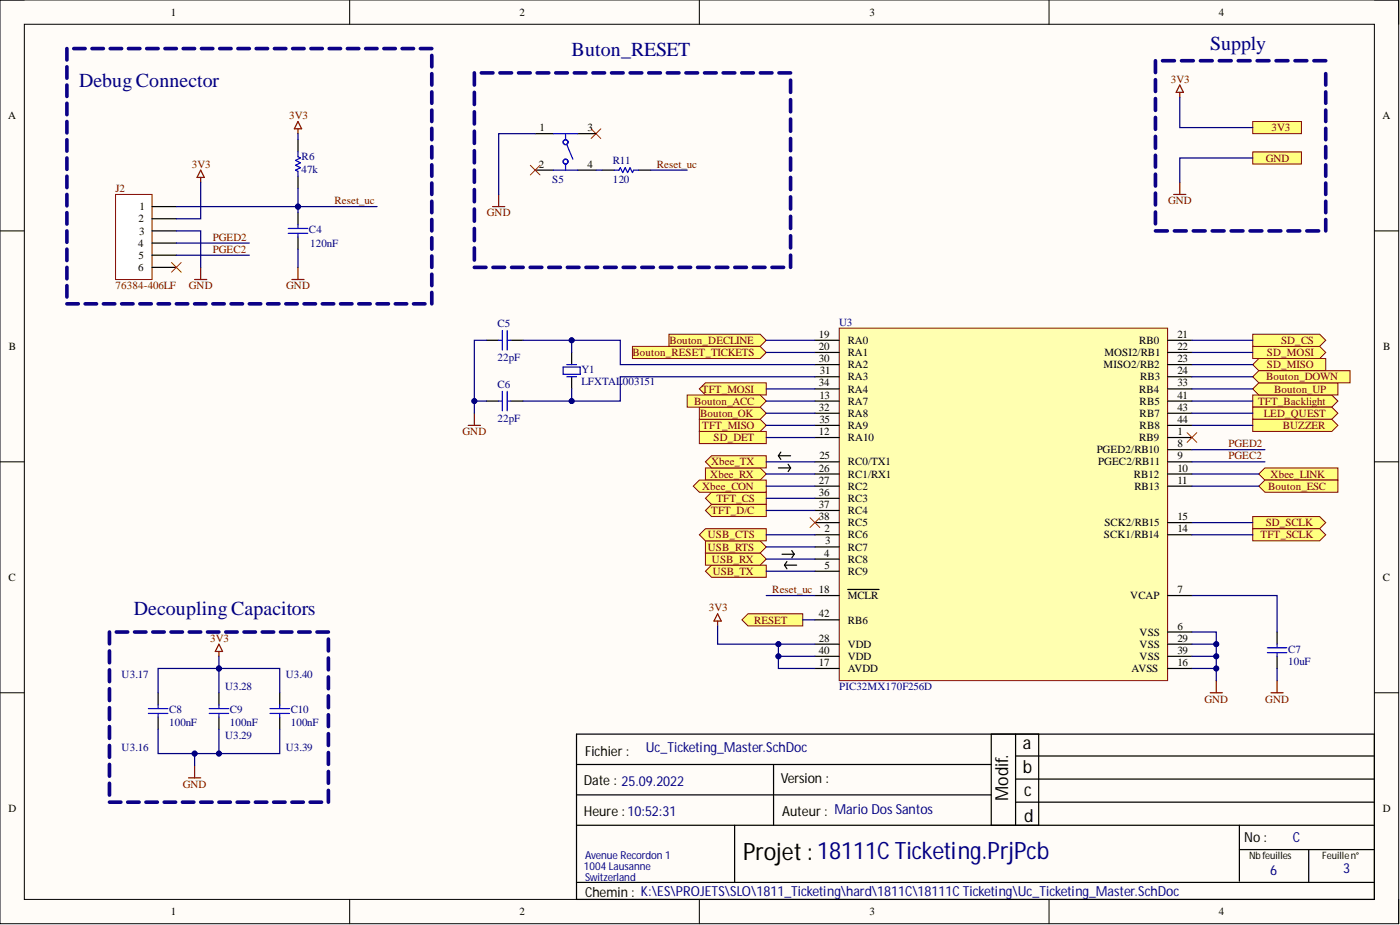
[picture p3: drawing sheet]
<svg xmlns="http://www.w3.org/2000/svg" width="292mm" height="193mm" viewBox="0 0 292 193" stroke-linecap="round" stroke-linejoin="round" font-family="sans-serif">
<path d="M0 0h291.8v192.7h-291.8z" fill-rule="evenodd" fill="#fffcf8"/>
<path d="M0 0h291.8v192.7h-291.8z" fill="none" stroke="#000" stroke-width=".21"/>
<path d="M5.1 5.1h281.7v182.5h-281.7z" fill-rule="evenodd" fill="#fffcf8"/>
<g fill="none" stroke="#000" stroke-width=".21">
<path d="M0 0h5.1M73 0v5.1M145.9 0v5.1M218.9 0v5.1M286.8 0h5v5.1M5.1 5.1h281.7v182.5h-281.7zM0 48.2h5.1M286.8 48.2h5M0 96.3h5.1M286.8 96.3h5M0 144.5h5.1M286.8 144.5h5"/>
<path d="M73 187.6v5.1M145.9 187.6v5.1M218.9 187.6v5.1M291.8 187.6v5.1"/>
</g>
<g fill="none" stroke="#000" stroke-width=".25">
<path d="M120.3 153.1h166.5v34.5h-166.5zM120.3 159.5h86.5M161.4 159.5v12.7M206.8 153.1v19.1M211.9 153.1v19.1M211.9 157.7h74.9M216.7 153.1v19.1M120.3 172.2h166.5M120.3 165.8h86.5M153.3 172.2v11.9M211.9 162.5h74.9M211.9 167.3h74.9"/>
<path d="M258.6 172.2v11.6M258.6 177.2h28.2M273.1 177.2v6.9M120.3 184.1h166.5"/>
</g>
<path d="M261.4 25.3h10.1v2.6h-10.1z" fill-rule="evenodd" fill="#ffff80"/>
<path d="M261.4 25.3h10.1v2.6h-10.1z" fill="none" stroke="#800000" stroke-width=".21"/>
<path d="M261.4 31.7h10.1v2.5h-10.1z" fill-rule="evenodd" fill="#ffff80"/>
<path d="M261.4 31.7h10.1v2.5h-10.1z" fill="none" stroke="#800000" stroke-width=".21"/>
<g fill="none" stroke="#0c0087" stroke-width=".76">
<path d="M241.1 12.7v2.4M241.1 16.6v2.5M242.6 12.7h2.4M246.5 12.7h2.5M250.5 12.7h2.4M254.4 12.7h2.5M258.4 12.7h2.4M262.3 12.7h2.5M266.2 12.7h2.5M270.2 12.7h2.5M274.1 12.7h2.5M276.6 15.4v2.3"/>
<path d="M276.6 19.2v2.3M241.1 20.6v2.4M241.1 24.5v2.5M241.1 28.5v2.4M241.1 32.4v2.5M241.1 36.3v2.5M276.6 23v2.3M276.6 26.8v2.4M276.6 30.6v2.4M276.6 34.4v2.4M276.6 38.2v2.4M241.1 40.3v2.4"/>
<path d="M241.1 44.2v2.5M241.1 48.2h2.5M245 48.2h2.5M249 48.2h2.4M252.9 48.2h2.5M256.9 48.2h2.4M260.8 48.2h2.5M264.8 48.2h2.4M268.7 48.2h2.5M272.7 48.2h2.4M276.6 42v2.4M276.6 45.8v2.4"/>
<path d="M22.8 131.8v2.5M22.8 135.8v2.5M22.8 139.7v2.5M24.3 131.8h2.3M28.1 131.8h2.4M31.9 131.8h2.4M35.7 131.8h2.4M39.5 131.8h2.4M43.3 131.8h2.4M47.1 131.8h2.4M50.9 131.8h2.4M54.7 131.8h2.4"/>
<path d="M58.5 131.8h2.4M62.3 131.8h2.4M66.1 131.8h2.4M68.5 133.3v2.5M68.5 137.3v2.4M22.8 143.7v2.4M22.8 147.6v2.5M22.8 151.6v2.4M22.8 155.5v2.5M22.8 159.5v2.4M68.5 141.2v2.5M68.5 145.2v2.4"/>
<path d="M68.5 149.1v2.5M68.5 153.1v2.4M68.5 157v2.5M22.8 163.4v2.5M22.8 167.3h2.4M26.6 167.3h2.4M30.5 167.3h2.3M34.3 167.3h2.3M38.1 167.3h2.3M41.9 167.3h2.4M45.7 167.3h2.4M49.5 167.3h2.4"/>
<path d="M53.3 167.3h2.4M57.1 167.3h2.4M60.9 167.3h2.4M64.7 167.3h2.4M68.5 160.9v2.5M68.5 164.9v2.4"/>
</g>
<path d="M175.1 68.5h68.5v73.5h-68.5z" fill-rule="evenodd" fill="#ffffb0"/>
<path d="M175.1 68.5h68.5v73.5h-68.5z" fill="none" stroke="#800000" stroke-width=".21"/>
<g fill="none" stroke="#000" stroke-width=".25">
<path d="M170 71h5.1M170 73.5h5.1M170 76.1h5.1M170 78.6h5.1M243.6 71h5.1M243.6 73.5h5.1M243.6 76.1h5.1M243.6 78.6h5.1M170 91.3h5.1M170 96.3h5.1M170 98.9h5.1M170 83.7h5.1"/>
<path d="M170 86.2h5.1M170 81.1h5.1M170 88.7h5.1M243.6 91.3h5.1M243.6 93.8h5.1M243.6 96.3h5.1M243.6 98.9h5.1M243.6 83.7h5.1M243.6 86.2h5.1M243.6 81.1h5.1M243.6 88.7h5.1M170 111.6h5.1"/>
<path d="M170 114.1h5.1M170 116.6h5.1M170 119.2h5.1M170 101.4h5.1M170 109h5.1M170 104h5.1M170 106.5h5.1M243.6 111.6h5.1M243.6 101.4h5.1M243.6 109h5.1M170 124.2h5.1M170 139.5h5.1"/>
<path d="M170 134.4h5.1M170 136.9h5.1M170 129.3h5.1M176.9 123h6.5M243.6 131.8h5.1M243.6 124.2h5.1M243.6 139.5h5.1M243.6 134.4h5.1M243.6 136.9h5.1"/>
</g>
<path d="M261.4 107.8h13.9l1.3 1.2-1.3 1.3h-13.9z" fill-rule="evenodd" fill="#ffff80"/>
<path d="M261.4 107.8h13.9l1.3 1.2-1.3 1.3h-13.9z" fill="none" stroke="#800000" stroke-width=".21"/>
<path d="M261.4 110.3h13.9l1.3 1.3-1.3 1.2h-13.9z" fill-rule="evenodd" fill="#ffff80"/>
<path d="M261.4 110.3h13.9l1.3 1.3-1.3 1.2h-13.9z" fill="none" stroke="#800000" stroke-width=".21"/>
<path d="M261.4 72.3h13.9l1.3 1.2-1.3 1.3h-13.9z" fill-rule="evenodd" fill="#ffff80"/>
<path d="M261.4 72.3h13.9l1.3 1.2-1.3 1.3h-13.9z" fill="none" stroke="#800000" stroke-width=".21"/>
<path d="M261.4 76.1l1.2-1.3h14v2.5h-14z" fill-rule="evenodd" fill="#ffff80"/>
<path d="M261.4 76.1l1.2-1.3h14v2.5h-14z" fill="none" stroke="#800000" stroke-width=".21"/>
<path d="M147.2 97.6h11.4l1.3 1.3-1.3 1.3h-11.4z" fill-rule="evenodd" fill="#ffff80"/>
<path d="M147.2 97.6h11.4l1.3 1.3-1.3 1.3h-11.4z" fill="none" stroke="#800000" stroke-width=".21"/>
<path d="M147.2 96.3l1.3-1.2h11.4v2.5h-11.4z" fill-rule="evenodd" fill="#ffff80"/>
<path d="M147.2 96.3l1.3-1.2h11.4v2.5h-11.4z" fill="none" stroke="#800000" stroke-width=".21"/>
<path d="M145.9 81.1l1.3-1.2h12.7v2.5h-12.7z" fill-rule="evenodd" fill="#ffff80"/>
<path d="M145.9 81.1l1.3-1.2h12.7v2.5h-12.7z" fill="none" stroke="#800000" stroke-width=".21"/>
<path d="M145.9 87.5h12.7l1.3 1.2-1.3 1.3h-12.7z" fill-rule="evenodd" fill="#ffff80"/>
<path d="M145.9 87.5h12.7l1.3 1.2-1.3 1.3h-12.7z" fill="none" stroke="#800000" stroke-width=".21"/>
<path d="M147.2 104l1.3-1.3h11.4v2.5h-11.4z" fill-rule="evenodd" fill="#ffff80"/>
<path d="M147.2 104l1.3-1.3h11.4v2.5h-11.4z" fill="none" stroke="#800000" stroke-width=".21"/>
<path d="M147.2 106.5l1.3-1.3h11.4v2.6h-11.4z" fill-rule="evenodd" fill="#ffff80"/>
<path d="M147.2 106.5l1.3-1.3h11.4v2.6h-11.4z" fill="none" stroke="#800000" stroke-width=".21"/>
<path d="M261.4 82.4h16.5l1.2 1.3-1.2 1.2h-16.5z" fill-rule="evenodd" fill="#ffff80"/>
<path d="M261.4 82.4h16.5l1.2 1.3-1.2 1.2h-16.5z" fill="none" stroke="#800000" stroke-width=".21"/>
<path d="M261.4 69.7h13.9l1.3 1.3-1.3 1.3h-13.9z" fill-rule="evenodd" fill="#ffff80"/>
<path d="M261.4 69.7h13.9l1.3 1.3-1.3 1.3h-13.9z" fill="none" stroke="#800000" stroke-width=".21"/>
<path d="M144.6 101.4l1.3-1.2h14v2.5h-14z" fill-rule="evenodd" fill="#ffff80"/>
<path d="M144.6 101.4l1.3-1.2h14v2.5h-14z" fill="none" stroke="#800000" stroke-width=".21"/>
<path d="M262.6 98.9l1.3-1.3h15.2v2.6h-15.2z" fill-rule="evenodd" fill="#ffff80"/>
<path d="M262.6 98.9l1.3-1.3h15.2v2.6h-15.2z" fill="none" stroke="#800000" stroke-width=".21"/>
<path d="M261.4 81.1l1.2-1.2h16.5v2.5h-16.5z" fill-rule="evenodd" fill="#ffff80"/>
<path d="M261.4 81.1l1.2-1.2h16.5v2.5h-16.5z" fill="none" stroke="#800000" stroke-width=".21"/>
<path d="M145.9 84.9h12.7l1.3 1.3-1.3 1.3h-12.7z" fill-rule="evenodd" fill="#ffff80"/>
<path d="M145.9 84.9h12.7l1.3 1.3-1.3 1.3h-12.7z" fill="none" stroke="#800000" stroke-width=".21"/>
<path d="M262.6 101.4l1.3-1.2h15.2v2.5h-15.2z" fill-rule="evenodd" fill="#ffff80"/>
<path d="M262.6 101.4l1.3-1.2h15.2v2.5h-15.2z" fill="none" stroke="#800000" stroke-width=".21"/>
<path d="M261.4 78.6l1.2-1.3h19.1v2.6h-19.1z" fill-rule="evenodd" fill="#ffff80"/>
<path d="M261.4 78.6l1.2-1.3h19.1v2.6h-19.1z" fill="none" stroke="#800000" stroke-width=".21"/>
<path d="M261.4 84.9h16.5l1.2 1.3-1.2 1.3h-16.5z" fill-rule="evenodd" fill="#ffff80"/>
<path d="M261.4 84.9h16.5l1.2 1.3-1.2 1.3h-16.5z" fill="none" stroke="#800000" stroke-width=".21"/>
<path d="M261.4 87.5h16.5l1.2 1.2-1.2 1.3h-16.5z" fill-rule="evenodd" fill="#ffff80"/>
<path d="M261.4 87.5h16.5l1.2 1.2-1.2 1.3h-16.5z" fill="none" stroke="#800000" stroke-width=".21"/>
<path d="M139.6 69.7h19l1.3 1.3-1.3 1.3h-19z" fill-rule="evenodd" fill="#ffff80"/>
<path d="M139.6 69.7h19l1.3 1.3-1.3 1.3h-19z" fill="none" stroke="#800000" stroke-width=".21"/>
<path d="M132 72.3h26.6l1.3 1.2-1.3 1.3h-26.6z" fill-rule="evenodd" fill="#ffff80"/>
<path d="M132 72.3h26.6l1.3 1.2-1.3 1.3h-26.6z" fill="none" stroke="#800000" stroke-width=".21"/>
<path d="M143.4 82.4h15.2l1.3 1.3-1.3 1.2h-15.2z" fill-rule="evenodd" fill="#ffff80"/>
<path d="M143.4 82.4h15.2l1.3 1.3-1.3 1.2h-15.2z" fill="none" stroke="#800000" stroke-width=".21"/>
<path d="M145.9 90h14v2.5h-14z" fill-rule="evenodd" fill="#ffff80"/>
<path d="M145.9 90h14v2.5h-14z" fill="none" stroke="#800000" stroke-width=".21"/>
<g fill="none" stroke="#800000" stroke-width=".25">
<path d="M246.2 19.3v1M246.2 17.7l.7 1.6h-1.5zM246.2 38v2.6M244.9 40.6h2.5M45.7 134.4l.7 1.5h-1.5zM45.7 135.9v1M149.7 128l.8 1.6h-1.5zM149.7 129.6v1M40.6 159.7v2.6M252.5 144.5h2.5M253.8 142v2.5M265.2 144.5h2.5"/>
<path d="M266.5 142v2.5M39.3 162.3h2.6"/>
</g>
<path d="M147.2 119.2l1.3-1.3h11.4v2.5h-11.4z" fill-rule="evenodd" fill="#ffff80"/>
<path d="M147.2 119.2l1.3-1.3h11.4v2.5h-11.4z" fill="none" stroke="#800000" stroke-width=".21"/>
<path d="M147.2 115.4h11.4l1.3 1.2-1.3 1.3h-11.4z" fill-rule="evenodd" fill="#ffff80"/>
<path d="M147.2 115.4h11.4l1.3 1.2-1.3 1.3h-11.4z" fill="none" stroke="#800000" stroke-width=".21"/>
<path d="M147.2 112.8h11.4l1.3 1.3-1.3 1.3h-11.4z" fill-rule="evenodd" fill="#ffff80"/>
<path d="M147.2 112.8h11.4l1.3 1.3-1.3 1.3h-11.4z" fill="none" stroke="#800000" stroke-width=".21"/>
<path d="M145.9 111.6l1.3-1.3h12.7v2.5h-12.7z" fill-rule="evenodd" fill="#ffff80"/>
<path d="M145.9 111.6l1.3-1.3h12.7v2.5h-12.7z" fill="none" stroke="#800000" stroke-width=".21"/>
<g fill="none" stroke="#000" stroke-width=".25">
<path d="M62.2 29.2v2.5M62.2 36.8v2.5M111.7 27.9h3.8M111.7 35.5h3.8M120.5 27.9h3.8M120.5 35.5h3.8M125.6 35.5h2.6M133.2 35.5h2.6M62.2 44.4v2.5M62.2 49.4v2.6M101.5 71h2.5M106.6 71h2.5"/>
<path d="M119.3 73.5v2.6M119.3 78.6v2.5M101.5 83.7h2.5M106.6 83.7h2.5M162.4 97.6h2.5M162.4 95.1h2.5M162.4 95.1l.5 .7M162.9 94.3l-.5 .8M164.4 96.9l.5 .7M164.9 97.6l-.5 .8M163.2 115.6h2.5M163.7 117.9h2.5"/>
<path d="M163.7 117.9l.5 .8M164.2 117.1l-.5 .8M165.2 114.9l.5 .7M165.7 115.6l-.5 .8M266.5 131.8v2.6M266.5 136.9v2.6M33 144.5v2.6M33 149.6v2.5M45.7 144.5v2.6M45.7 149.6v2.5M58.4 144.5v2.6M58.4 149.6v2.5"/>
</g>
<g fill="none" stroke="#00f" stroke-width=".25">
<path d="M62.2 31.7v1l.5 .3-1 .5 1 .5-1 .5 1 .5-1 .5 .5 .2v1.1M115.5 35.5h5M115.5 27.9h5M118 27.9v1.3M118 34.2v1.3M118.3 30.2l1.2 3M128.2 35.5h1l.2-.5 .5 1 .5-1 .5 1 .6-1 .5 1 .2-.5h1M60.1 47.7h4.1M60.1 48.7h4.1M62.2 46.9v.8M62.2 48.7v.7M104 71h.8"/>
<path d="M104.8 69v4M105.8 69v4M105.8 71h.8M117.5 76.6h3.5v1.5h-3.5zM118.3 76.1h2M118.3 78.6h2M104 83.7h.8M104.8 81.6v4.1M105.8 81.6v4.1M105.8 83.7h.8M264.4 135.1h4.1M264.4 136.2h4.1"/>
<path d="M266.5 134.4v.7M266.5 136.2v.7M31 147.8h4M31 148.8h4M33 147.1v.7M33 148.8v.8M43.6 147.8h4.1M43.6 148.8h4.1M45.7 147.1v.7M45.7 148.8v.8M56.3 147.8h4.1M56.3 148.8h4.1"/>
<path d="M58.4 147.1v.7M58.4 148.8v.8"/>
<circle cx="118" cy="29.7" r=".51"/>
<circle cx="118" cy="33.7" r=".51"/>
</g>
<g fill="none" stroke="#0c0087" stroke-width=".76">
<path d="M14 10.1v2.4M14 13.9v2.4M14 17.7v2.4M15.4 10.1h2.4M19.2 10.1h2.4M23 10.1h2.4M26.8 10.1h2.4M30.6 10.1h2.4M34.4 10.1h2.4M38.2 10.1h2.4M42 10.1h2.4M45.8 10.1h2.4"/>
<path d="M49.6 10.1h2.4M53.4 10.1h2.4M57.3 10.1h2.3M61.1 10.1h2.3M64.9 10.1h2.3M68.7 10.1h2.4M72.5 10.1h2.4M76.3 10.1h2.4M80.1 10.1h2.4M83.9 10.1h2.4M87.7 10.1h2.4M90.1 11.6v2.3"/>
<path d="M90.1 15.4v2.3M90.1 19.2v2.3M99 15.2v2.5M99 19.3v2.5M100.4 15.2h2.5M104.3 15.2h2.4M108.2 15.2h2.4M112.1 15.2h2.4M115.9 15.2h2.5M119.8 15.2h2.5M123.7 15.2h2.4M127.6 15.2h2.4"/>
<path d="M131.5 15.2h2.4M135.4 15.2h2.4M139.2 15.2h2.5M143.1 15.2h2.4M147 15.2h2.4M150.9 15.2h2.4M154.8 15.2h2.4M158.6 15.2h2.5M162.5 15.2h2.4M164.9 16.7v2.6M14 21.5v2.4M14 25.3v2.4"/>
<path d="M14 29.2v2.3M14 33v2.3M14 36.8v2.3M90.1 23v2.3M90.1 26.8v2.4M90.1 30.6v2.4M90.1 34.4v2.4M90.1 38.2v2.4M99 23.3v2.6M99 27.4v2.5M99 31.4v2.6M99 35.5v2.5"/>
<path d="M99 39.5v2.6M164.9 20.8v2.5M164.9 24.8v2.6M164.9 28.9v2.5M164.9 33v2.5M164.9 37v2.5M14 40.6v2.3M14 44.4v2.3M14 48.2v2.3M14 52v2.4M14 55.8v2.4M14 59.6v2.4"/>
<path d="M90.1 42v2.4M90.1 45.8v2.4M90.1 49.6v2.4M90.1 53.4v2.4M90.1 57.2v2.4M99 43.6v2.5M99 47.7v2.5M99 51.7v2.6M99 55.8h2.4M102.9 55.8h2.4M106.7 55.8h2.5M110.6 55.8h2.4"/>
<path d="M114.5 55.8h2.4M118.4 55.8h2.4M122.3 55.8h2.4M126.1 55.8h2.5M130 55.8h2.4M133.9 55.8h2.4M137.8 55.8h2.4M141.7 55.8h2.4M145.5 55.8h2.5M149.4 55.8h2.5M153.3 55.8h2.4M157.2 55.8h2.4"/>
<path d="M161.1 55.8h2.4M164.9 41.1v2.5M164.9 45.1v2.6M164.9 49.2v2.5M164.9 53.2v2.6M14 63.4h2.3M17.8 63.4h2.3M21.6 63.4h2.3M25.4 63.4h2.4M29.2 63.4h2.4M33 63.4h2.4M36.8 63.4h2.4"/>
<path d="M40.6 63.4h2.4M44.4 63.4h2.4M48.2 63.4h2.4M52 63.4h2.4M55.8 63.4h2.4M59.6 63.4h2.4M63.4 63.4h2.4M67.2 63.4h2.4M71.1 63.4h2.3M74.9 63.4h2.3M78.7 63.4h2.3M82.5 63.4h2.4"/>
<path d="M86.3 63.4h2.4M90.1 61v2.4"/>
</g>
<path d="M41.9 37v1M41.9 35.5l.7 1.5h-1.5zM62.2 26.9v1M62.2 25.3l.7 1.6h-1.5zM40.6 58.3h2.5M41.9 55.8v2.5M60.9 58.3h2.5M62.2 55.8v2.5M102.8 43.1h2.5M104 40.6v2.5M97.7 88.7h2.5M99 86.2v2.5" fill="none" stroke="#800000" stroke-width=".25"/>
<path d="M110.6 34.5l2.1 2M112.7 34.5l-2.1 2M123.3 26.9l2.1 2M125.4 26.9l-2.1 2" fill="none" stroke="#f00" stroke-width=".21"/>
<path d="M24.1 40.6h7.6v17.7h-7.6z" fill-rule="evenodd" fill="#fff"/>
<path d="M24.1 40.6h7.6v17.7h-7.6z" fill="none" stroke="#800000" stroke-width=".21"/>
<path d="M31.7 43.1h5.1M31.7 45.6h5.1M31.7 48.2h5.1M31.7 50.7h5.1M31.7 53.2h5.1M31.7 55.8h5.1" fill="none" stroke="#000" stroke-width=".25"/>
<path d="M154.8 129.3l1.3-1.3h11.4v2.6h-11.4z" fill-rule="evenodd" fill="#ffff80"/>
<path d="M154.8 129.3l1.3-1.3h11.4v2.6h-11.4z" fill="none" stroke="#800000" stroke-width=".21"/>
<path d="M35.8 54.8l2 2M37.8 54.8l-2 2M247.7 90.3l2 2M249.7 90.3l-2 2M169 108l2 2M171 108l-2 2" fill="none" stroke="#f00" stroke-width=".21"/>
<path d="M246.2 20.3v6.3h15.2M261.4 33h-15.2v5M248.7 134.4h5.1" fill="none" stroke="#000080" stroke-width=".25"/>
<circle cx="253.8" cy="134.4" r=".51" fill="#000080"/>
<circle cx="253.8" cy="134.4" r=".51" fill="none" stroke="#000080" stroke-width=".21"/>
<path d="M248.7 136.9h5.1" fill="none" stroke="#000080" stroke-width=".25"/>
<circle cx="253.8" cy="136.9" r=".51" fill="#000080"/>
<circle cx="253.8" cy="136.9" r=".51" fill="none" stroke="#000080" stroke-width=".21"/>
<path d="M248.7 139.5h5.1" fill="none" stroke="#000080" stroke-width=".25"/>
<circle cx="253.8" cy="139.5" r=".51" fill="#000080"/>
<circle cx="253.8" cy="139.5" r=".51" fill="none" stroke="#000080" stroke-width=".21"/>
<path d="M162.4 136.9v2.6h7.6" fill="none" stroke="#000080" stroke-width=".25"/>
<circle cx="162.4" cy="136.9" r=".51" fill="#000080"/>
<circle cx="162.4" cy="136.9" r=".51" fill="none" stroke="#000080" stroke-width=".21"/>
<path d="M248.7 109h12.7M159.9 124.2h10.1M170 134.4h-7.6v2.5h7.6M248.7 124.2h17.8v7.6M266.5 139.5v2.5" fill="none" stroke="#000080" stroke-width=".25"/>
<circle cx="162.4" cy="136.9" r=".51" fill="#000080"/>
<circle cx="162.4" cy="136.9" r=".51" fill="none" stroke="#000080" stroke-width=".21"/>
<circle cx="162.4" cy="134.4" r=".51" fill="#000080"/>
<circle cx="162.4" cy="134.4" r=".51" fill="none" stroke="#000080" stroke-width=".21"/>
<g fill="none" stroke="#000080" stroke-width=".25">
<path d="M248.7 73.5h12.7M248.7 76.1h12.7M248.7 71h12.7M159.9 96.3h10.1M159.9 98.9h10.1M159.9 81.1h10.1M159.9 88.7h10.1M248.7 93.8h15.2M248.7 96.3h15.2M248.7 83.7h12.7M159.9 106.5h10.1M159.9 104h10.1"/>
<path d="M159.9 101.4h10.1M248.7 111.6h12.7M248.7 131.8h5.1v10.2"/>
</g>
<circle cx="253.8" cy="134.4" r=".51" fill="#000080"/>
<circle cx="253.8" cy="134.4" r=".51" fill="none" stroke="#000080" stroke-width=".21"/>
<circle cx="253.8" cy="136.9" r=".51" fill="#000080"/>
<circle cx="253.8" cy="136.9" r=".51" fill="none" stroke="#000080" stroke-width=".21"/>
<circle cx="253.8" cy="139.5" r=".51" fill="#000080"/>
<circle cx="253.8" cy="139.5" r=".51" fill="none" stroke="#000080" stroke-width=".21"/>
<path d="M159.9 73.5h10.1M159.9 71h10.1M248.7 78.6h12.7M159.9 86.2h10.1M159.9 83.7h10.1M159.9 91.3h10.1M248.7 81.1h12.7M248.7 86.2h12.7M248.7 88.7h12.7M248.7 98.9h13.9M248.7 101.4h13.9M149.7 130.6v3.8h12.7" fill="none" stroke="#000080" stroke-width=".25"/>
<circle cx="162.4" cy="134.4" r=".51" fill="#000080"/>
<circle cx="162.4" cy="134.4" r=".51" fill="none" stroke="#000080" stroke-width=".21"/>
<path d="M119.3 81.1v2.6M159.9 111.6h10.1M159.9 114.1h10.1M159.9 116.6h10.1M159.9 119.2h10.1" fill="none" stroke="#000080" stroke-width=".25"/>
<circle cx="119.3" cy="83.7" r=".51" fill="#000080"/>
<circle cx="119.3" cy="83.7" r=".51" fill="none" stroke="#000080" stroke-width=".21"/>
<path d="M119.3 71v2.5" fill="none" stroke="#000080" stroke-width=".25"/>
<circle cx="119.3" cy="71" r=".51" fill="#000080"/>
<circle cx="119.3" cy="71" r=".51" fill="none" stroke="#000080" stroke-width=".21"/>
<path d="M40.6 157.2v2.5" fill="none" stroke="#000080" stroke-width=".25"/>
<circle cx="40.6" cy="157.2" r=".51" fill="#000080"/>
<circle cx="40.6" cy="157.2" r=".51" fill="none" stroke="#000080" stroke-width=".21"/>
<path d="M170 78.6h-40.6v5.1h-20.3" fill="none" stroke="#000080" stroke-width=".25"/>
<circle cx="119.3" cy="83.7" r=".51" fill="#000080"/>
<circle cx="119.3" cy="83.7" r=".51" fill="none" stroke="#000080" stroke-width=".21"/>
<path d="M109.1 71h20.3v5.1h40.6" fill="none" stroke="#000080" stroke-width=".25"/>
<circle cx="119.3" cy="71" r=".51" fill="#000080"/>
<circle cx="119.3" cy="71" r=".51" fill="none" stroke="#000080" stroke-width=".21"/>
<path d="M41.9 38v7.6h-5.1M62.2 27.9v1.3M36.8 48.2h5.1v7.6M36.8 50.7h15.2M36.8 53.2h15.2M62.2 43.1v1.3M62.2 52v3.8" fill="none" stroke="#000080" stroke-width=".25"/>
<circle cx="62.2" cy="43.1" r=".51" fill="#000080"/>
<circle cx="62.2" cy="43.1" r=".51" fill="none" stroke="#000080" stroke-width=".21"/>
<path d="M36.8 43.1h41.9" fill="none" stroke="#000080" stroke-width=".25"/>
<circle cx="62.2" cy="43.1" r=".51" fill="#000080"/>
<circle cx="62.2" cy="43.1" r=".51" fill="none" stroke="#000080" stroke-width=".21"/>
<path d="M62.2 39.3v3.8" fill="none" stroke="#000080" stroke-width=".25"/>
<circle cx="62.2" cy="43.1" r=".51" fill="#000080"/>
<circle cx="62.2" cy="43.1" r=".51" fill="none" stroke="#000080" stroke-width=".21"/>
<path d="M101.5 71h-2.5v12.7h2.5" fill="none" stroke="#000080" stroke-width=".25"/>
<circle cx="99" cy="83.7" r=".51" fill="#000080"/>
<circle cx="99" cy="83.7" r=".51" fill="none" stroke="#000080" stroke-width=".21"/>
<path d="M99 83.7v2.5" fill="none" stroke="#000080" stroke-width=".25"/>
<circle cx="99" cy="83.7" r=".51" fill="#000080"/>
<circle cx="99" cy="83.7" r=".51" fill="none" stroke="#000080" stroke-width=".21"/>
<path d="M45.7 152.1v5.1" fill="none" stroke="#000080" stroke-width=".25"/>
<circle cx="45.7" cy="157.2" r=".51" fill="#000080"/>
<circle cx="45.7" cy="157.2" r=".51" fill="none" stroke="#000080" stroke-width=".21"/>
<path d="M45.7 139.5v5" fill="none" stroke="#000080" stroke-width=".25"/>
<circle cx="45.7" cy="139.5" r=".51" fill="#000080"/>
<circle cx="45.7" cy="139.5" r=".51" fill="none" stroke="#000080" stroke-width=".21"/>
<path d="M45.7 136.9v2.6" fill="none" stroke="#000080" stroke-width=".25"/>
<circle cx="45.7" cy="139.5" r=".51" fill="#000080"/>
<circle cx="45.7" cy="139.5" r=".51" fill="none" stroke="#000080" stroke-width=".21"/>
<path d="M33 152.1v5.1h25.4v-5.1" fill="none" stroke="#000080" stroke-width=".25"/>
<circle cx="40.6" cy="157.2" r=".51" fill="#000080"/>
<circle cx="40.6" cy="157.2" r=".51" fill="none" stroke="#000080" stroke-width=".21"/>
<circle cx="45.7" cy="157.2" r=".51" fill="#000080"/>
<circle cx="45.7" cy="157.2" r=".51" fill="none" stroke="#000080" stroke-width=".21"/>
<path d="M33 144.5v-5h25.4v5" fill="none" stroke="#000080" stroke-width=".25"/>
<circle cx="45.7" cy="139.5" r=".51" fill="#000080"/>
<circle cx="45.7" cy="139.5" r=".51" fill="none" stroke="#000080" stroke-width=".21"/>
<path d="M111.7 27.9h-7.7v12.7M124.3 35.5h1.3M135.8 35.5h7.6M167.5 129.3h2.5" fill="none" stroke="#000080" stroke-width=".25"/>
<text font-size="5" x="155.1" y="179.4">Projet : 18111CTicketing.PrjPcb</text>
<g font-size="4.1" fill="#000080">
<text x="119.3" y="11.7">Buton_RESET</text>
<text x="252.5" y="10.5">Supply</text>
<text x="16.5" y="18.1">Debug Connector</text>
<text x="27.9" y="128.4">Decoupling Capacitors</text>
</g>
<g font-size="3.7">
<text x="213.4" y="156.2">a</text>
<text x="213.4" y="161.3">b</text>
<text x="210.4" y="167.1" transform="rotate(-90 210.4 167.1)">Modif.</text>
<text x="213.7" y="166.1">c</text>
<text x="213.7" y="171.4">d</text>
</g>
<g font-size="2.9">
<text x="122.1" y="157.7">Fichier :</text>
<text x="121.8" y="163.8">Date : 25.09.2022</text>
<text x="162.9" y="163.3">Version :</text>
<text x="121.8" y="170.1">Heure : 10:52:31</text>
<text x="163.2" y="170.1">Auteur : Mario Dos Santos</text>
<text x="259.6" y="175.7">No :</text>
<text x="122.1" y="187.1">Chemin : K:\ES\PROJETS\SLO\1811_Ticketing\hard\1811C\18111C Ticketing\Uc_Ticketing_Master.SchDoc</text>
</g>
<g font-size="2.9" fill="#000080">
<text x="134.7" y="157">Uc_Ticketing_Master.SchDoc</text>
<text x="269.8" y="175.7">C</text>
<text x="265" y="182.6">6</text>
<text x="280.2" y="182.1">3</text>
</g>
<g font-size="2.3">
<text x="35.6" y="3.3">1</text>
<text x="108.4" y="3.3">2</text>
<text x="181.4" y="3.3">3</text>
<text x="254.3" y="3.3">4</text>
<text x="1.7" y="24.8">A</text>
<text x="112.6" y="27.4">1</text>
<text x="122.6" y="27.4">3</text>
<text x="288.4" y="24.8">A</text>
<text x="112.4" y="35">2</text>
<text x="122.6" y="35">4</text>
<text x="28.9" y="46.4">2</text>
<text x="29.1" y="43.9">1</text>
<text x="28.8" y="51.5">4</text>
<text x="29" y="48.9">3</text>
<text x="28.8" y="56.5">6</text>
<text x="28.9" y="54">5</text>
<text x="170.9" y="70.5">19</text>
<text x="176.9" y="71.8">RA0</text>
<text x="237.7" y="71.8">RB0</text>
<text x="245.6" y="70.5">21</text>
<text x="1.9" y="73">B</text>
<text x="170.9" y="73">20</text>
<text x="170.9" y="75.6">30</text>
<text x="176.9" y="74.3">RA1</text>
<text x="176.9" y="76.8">RA2</text>
<text x="230.2" y="76.8">MISO2/RB2</text>
<text x="230.4" y="74.3">MOSI2/RB1</text>
<text x="245.6" y="73">22</text>
<text x="245.6" y="75.6">23</text>
<text x="288.6" y="73">B</text>
<text x="170.9" y="80.6">34</text>
<text x="171" y="83.2">13</text>
<text x="171" y="78.1">31</text>
<text x="176.9" y="79.4">RA3</text>
<text x="176.9" y="81.9">RA4</text>
<text x="237.7" y="81.9">RB4</text>
<text x="237.9" y="79.4">RB3</text>
<text x="245.6" y="78.1">24</text>
<text x="245.6" y="80.6">33</text>
<text x="245.6" y="83.2">41</text>
<text x="170.9" y="85.7">32</text>
<text x="171" y="88.2">35</text>
<text x="176.9" y="84.4">RA7</text>
<text x="176.9" y="87">RA8</text>
<text x="176.9" y="89.5">RA9</text>
<text x="237.8" y="84.4">RB5</text>
<text x="237.8" y="87">RB7</text>
<text x="237.8" y="89.5">RB8</text>
<text x="245.6" y="85.7">43</text>
<text x="245.6" y="88.2">44</text>
<text x="170.9" y="90.8">12</text>
<text x="171" y="95.8">25</text>
<text x="176.9" y="92">RA10</text>
<text x="228.8" y="94.6">PGED2/RB10</text>
<text x="237.7" y="92">RB9</text>
<text x="245.6" y="90.8">1</text>
<text x="245.6" y="93.3">8</text>
<text x="245.6" y="95.8">9</text>
<text x="170.9" y="98.4">26</text>
<text x="170.9" y="100.9">27</text>
<text x="176.9" y="97.1">RC0/TX1</text>
<text x="176.9" y="99.6">RC1/RX1</text>
<text x="229.2" y="97.1">PGEC2/RB11</text>
<text x="236.6" y="99.6">RB12</text>
<text x="245.6" y="98.4">10</text>
<text x="245.6" y="100.9">11</text>
<text x="170.9" y="103.4">36</text>
<text x="170.9" y="106">37</text>
<text x="176.9" y="102.2">RC2</text>
<text x="176.9" y="104.7">RC3</text>
<text x="176.9" y="107.3">RC4</text>
<text x="236.7" y="102.2">RB13</text>
<text x="170.9" y="108.5">38</text>
<text x="172.1" y="111.1">2</text>
<text x="172.1" y="113.6">3</text>
<text x="176.9" y="112.3">RC6</text>
<text x="176.9" y="109.8">RC5</text>
<text x="230.3" y="112.3">SCK1/RB14</text>
<text x="230.4" y="109.8">SCK2/RB15</text>
<text x="245.6" y="111.1">14</text>
<text x="245.6" y="108.5">15</text>
<text x="172" y="116.1">4</text>
<text x="172.1" y="118.7">5</text>
<text x="176.9" y="114.9">RC7</text>
<text x="176.9" y="117.4">RC8</text>
<text x="176.9" y="119.9">RC9</text>
<text x="1.8" y="121.2">C</text>
<text x="176.9" y="125">MCLR</text>
<text x="235.8" y="125">VCAP</text>
<text x="245.6" y="123.7">7</text>
<text x="288.5" y="121.2">C</text>
<text x="170.9" y="128.8">42</text>
<text x="176.9" y="130.1">RB6</text>
<text x="245.6" y="131.3">6</text>
<text x="170.9" y="133.9">28</text>
<text x="170.9" y="136.4">40</text>
<text x="176.9" y="135.1">VDD</text>
<text x="176.9" y="137.7">VDD</text>
<text x="237.8" y="132.6">VSS</text>
<text x="237.8" y="135.1">VSS</text>
<text x="237.8" y="137.7">VSS</text>
<text x="245.6" y="133.9">29</text>
<text x="245.6" y="136.4">39</text>
<text x="170.9" y="138.9">17</text>
<text x="176.9" y="140.2">AVDD</text>
<text x="236.1" y="140.2">AVSS</text>
<text x="245.6" y="138.9">16</text>
<text x="1.8" y="169.4">D</text>
<text x="288.5" y="169.4">D</text>
<text x="35.6" y="190.9">1</text>
<text x="108.4" y="190.9">2</text>
<text x="181.4" y="190.9">3</text>
<text x="254.3" y="190.9">4</text>
</g>
<g font-size="2.3" fill="#800000">
<text x="244.3" y="17.2">3V3</text>
<text x="60.3" y="24.8">3V3</text>
<text x="265.3" y="27.4">3V3</text>
<text x="40" y="35">3V3</text>
<text x="137" y="35">Reset_uc</text>
<text x="264.1" y="33.7">GND</text>
<text x="24.1" y="40.1">J2</text>
<text x="69.8" y="42.6">Reset_uc</text>
<text x="101.6" y="45.1">GND</text>
<text x="243.7" y="42.6">GND</text>
<text x="44.4" y="50.2">PGED2</text>
<text x="44.4" y="52.7">PGEC2</text>
<text x="24.1" y="60.3">76384-406LF</text>
<text x="39.4" y="60.3">GND</text>
<text x="59.7" y="60.3">GND</text>
<text x="139.7" y="71.8">Bouton_DECLINE</text>
<text x="267.3" y="71.8">SD_CS</text>
<text x="132" y="74.3">Bouton_RESET_TICKETS</text>
<text x="264.3" y="74.3">SD_MOSI</text>
<text x="264.3" y="76.8">SD_MISO</text>
<text x="146.4" y="81.9">TFT_MOSI</text>
<text x="264.2" y="79.4">Bouton_DOWN</text>
<text x="265.9" y="81.9">Bouton_UP</text>
<text x="144.8" y="84.4">Bouton_ACC</text>
<text x="146.1" y="87">Bouton_OK</text>
<text x="146.5" y="89.5">TFT_MISO</text>
<text x="262.5" y="84.4">TFT_Backlight</text>
<text x="263.7" y="87">LED_QUEST</text>
<text x="267.6" y="89.5">BUZZER</text>
<text x="96.5" y="90.8">GND</text>
<text x="148.9" y="92">SD_DET</text>
<text x="256.3" y="93.3">PGED2</text>
<text x="256.3" y="95.8">PGEC2</text>
<text x="148.2" y="99.6">Xbee_RX</text>
<text x="148.4" y="97.1">Xbee_TX</text>
<text x="265.1" y="99.6">Xbee_LINK</text>
<text x="146.5" y="102.2">Xbee_CON</text>
<text x="148.4" y="107.3">TFT_D/C</text>
<text x="149.5" y="104.7">TFT_CS</text>
<text x="264.6" y="102.2">Bouton_ESC</text>
<text x="147.7" y="112.3">USB_CTS</text>
<text x="263" y="112.3">TFT_SCLK</text>
<text x="264.1" y="109.8">SD_SCLK</text>
<text x="147.7" y="114.9">USB_RTS</text>
<text x="148.5" y="117.4">USB_RX</text>
<text x="148.7" y="119.9">USB_TX</text>
<text x="161.1" y="123.7">Reset_uc 18</text>
<text x="147.9" y="127.5">3V3</text>
<text x="157.3" y="130.1">RESET</text>
<text x="43.8" y="133.9">3V3</text>
<text x="251.3" y="146.6">GND</text>
<text x="264" y="146.6">GND</text>
<text x="38.1" y="164.3">GND</text>
</g>
<g font-size="2.3" fill="#000080">
<text x="62.9" y="33.5">R6</text>
<text x="62.9" y="36">47k</text>
<text x="127.9" y="34.2">R11</text>
<text x="115.2" y="38.3">S5</text>
<text x="127.9" y="38.3">120</text>
<text x="64.5" y="48.7">C4</text>
<text x="64.7" y="51.5">120nF</text>
<text x="103.8" y="68.2">C5</text>
<text x="175.1" y="67.9">U3</text>
<text x="103.8" y="75.3">22pF</text>
<text x="121.3" y="77.8">Y1</text>
<text x="103.8" y="80.9">C6</text>
<text x="121.3" y="80.4">LFXTAL</text>
<text x="129.9" y="80.4">003151</text>
<text x="103.8" y="88">22pF</text>
<text x="268.7" y="136.2">C7</text>
<text x="25.4" y="141.5">U3.17</text>
<text x="59.6" y="141.5">U3.40</text>
<text x="268.7" y="138.7">10uF</text>
<text x="35.3" y="148.8">C8</text>
<text x="46.9" y="144">U3.28</text>
<text x="48" y="148.8">C9</text>
<text x="60.6" y="148.8">C10</text>
<text x="175.1" y="144">PIC32MX170F256D</text>
<text x="35.3" y="151.4">100nF</text>
<text x="46.9" y="154.2">U3.29</text>
<text x="48" y="151.4">100nF</text>
<text x="60.6" y="151.4">100nF</text>
<text x="25.4" y="156.7">U3.16</text>
<text x="59.6" y="156.7">U3.39</text>
<text x="122.1" y="179.2">Avenue Recordon 1</text>
<text x="121.8" y="181.5">1004 Lausanne</text>
<text x="122.1" y="183.7">Switzerland</text>
</g>
<g font-size="2.1">
<text x="260.6" y="179.2">Nb feuilles</text>
<text x="275.8" y="179.2">Feuillen°</text>
</g>
</svg>
